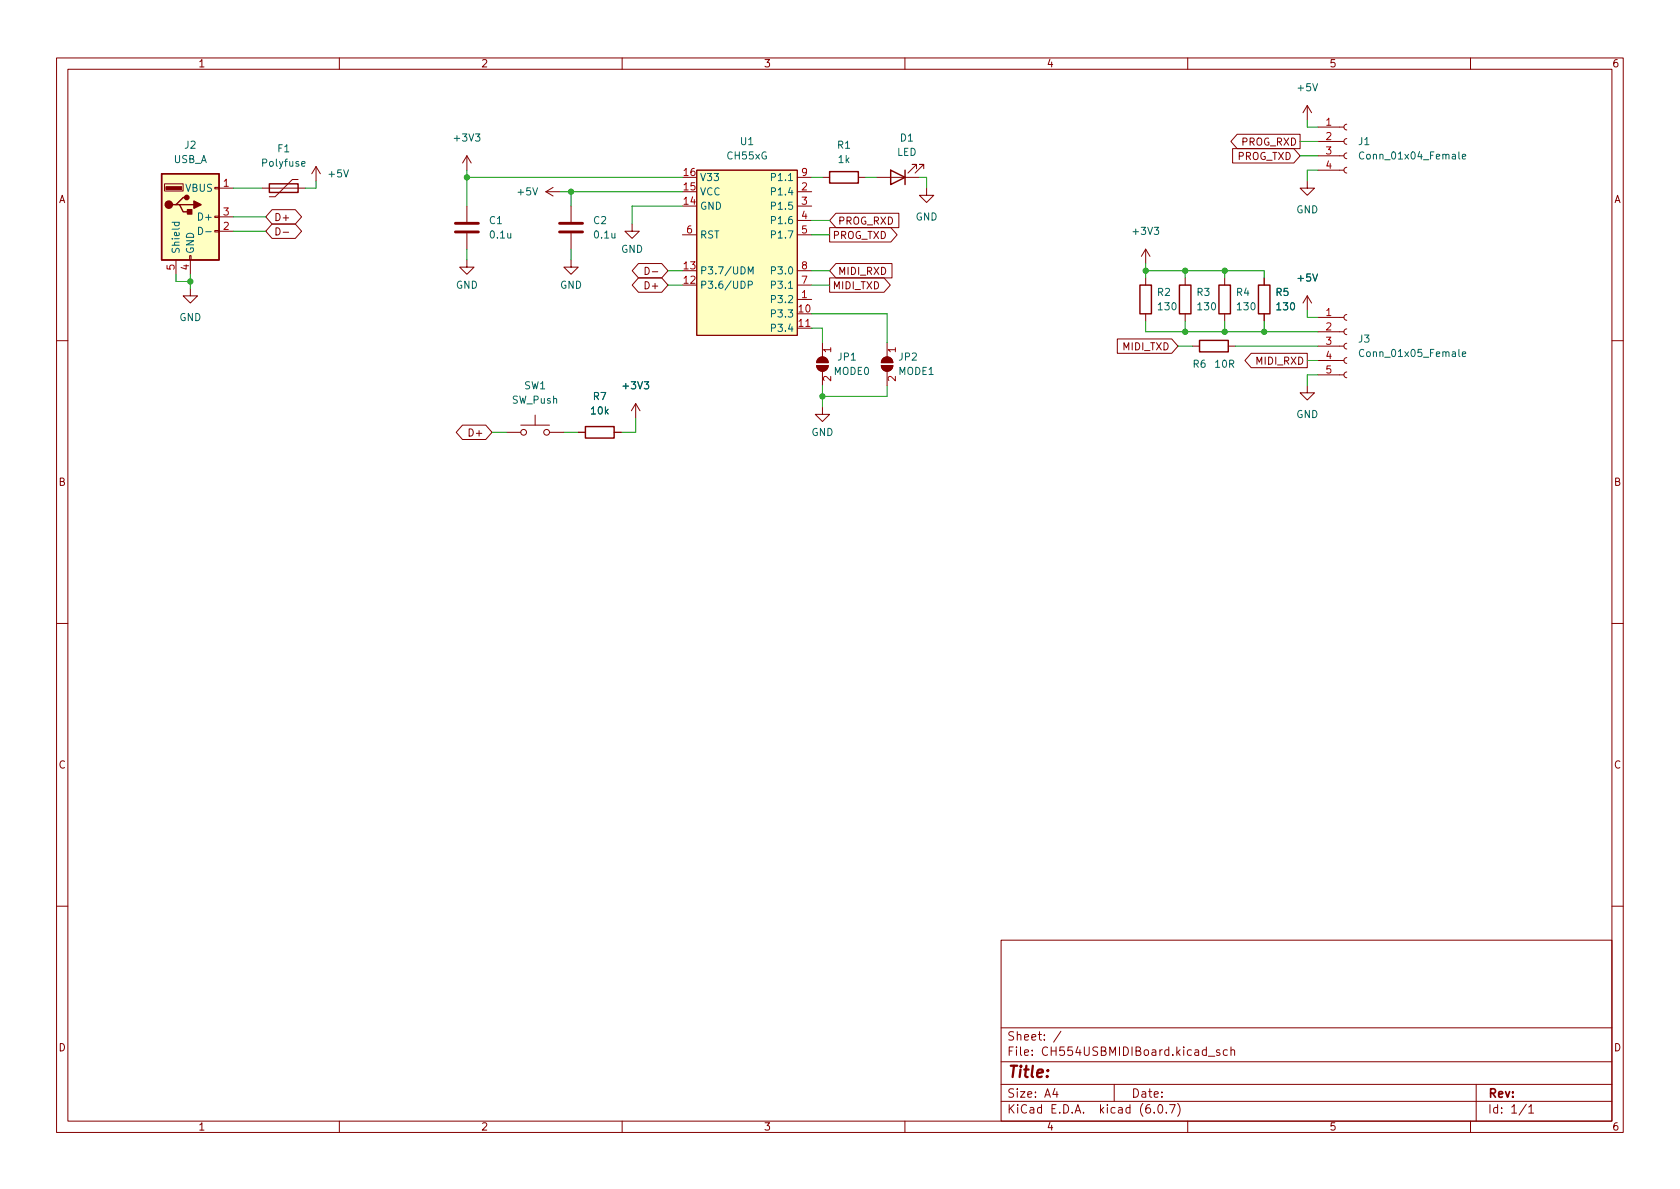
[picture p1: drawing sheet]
<svg xmlns="http://www.w3.org/2000/svg" width="297mm" height="210mm" viewBox="0 0 297 210" stroke-linecap="round" stroke-linejoin="round" font-family="sans-serif">
<g fill="none" stroke="#840000" stroke-width=".18">
<path d="M10 10.2h277v190.1h-277zM12 12.2h273v186.1h-273zM60 10.2v2M110 10.2v2M160 10.2v2M210 10.2v2M231.1 18.7v2.5M231.1 18.7l-.7 1.2M231.1 18.7l.8 1.2M260 10.2v2M29.1 32.5h3.3v1.3h-3.3zM38 38.2h.7v.3h-.7z"/>
<path d="M38 33.1h.7v.3h-.7zM38.7 33.3h2.6M38.7 38.3h2.6M46.4 33.3h7.6M48.1 37.1h4.1l1.1 1.2-1.1 1.3h-4.1l-1.1-1.3zM48.1 39.6h4.1l1.1 1.3-1.1 1.3h-4.1l-1.1-1.3zM52.7 31.7h-1l-3.1 3.1h-1M55.9 29.5l-.8 1.2M55.9 29.5v2.5M55.9 29.5l.7 1.2M82.5 27.6l-.7 1.2M82.5 27.6v2.5"/>
<path d="M82.5 36.4v2.8M82.5 27.6l.8 1.2M96.5 33.9l1.3 .8M96.5 33.9h2.6M97.8 33.1l-1.3 .8M101 36.4v2.8M111.8 39.6v1.3h1.2l-1.2 1.3-1.3-1.3h1.3M123.2 30.1h17.8v29.2h-17.8zM141 33.9h2.5M141 31.4h2.5M141 36.4h2.5M141 39h2.5"/>
<path d="M145.4 31.4h1.3M147.8 37.7h11.1v2.6h-11.1l-1.1-1.3zM151.8 31.4h1.2M154.9 31.4h7.7M162.1 29.8v-.7h-.8h.8l-1.6 1.5M163.3 29.8v-.7h-.7h.7l-1.5 1.5M163.8 33.3v1.2h1.3l-1.3 1.3-1.2-1.3h1.2M217.9 26.3h10.9l1.1 1.3-1.1 1.2h-10.9zM218.7 23.7h11.2v2.6h-11.2l-1.1-1.3zM231.1 32v1.3h1.3l-1.3 1.2-1.2-1.2h1.2M233 30.1h4.6M233 27.6h4.6"/>
<path d="M233 25h4.6M233 22.5h4.6M238.1 29.6l-.3 .1-.2 .4 .2 .4 .3 .1M238.1 27l-.3 .2-.2 .4 .2 .3 .3 .2M238.1 24.5l-.3 .2-.2 .3 .2 .4 .3 .1M238.1 22l-.3 .1-.2 .4 .2 .3 .3 .2M31.1 46v2.5M33.5 45.2h.3v.8h-.3zM33.7 51v1.3h1.2l-1.2 1.3-1.3-1.3h1.3M33.7 46v2.5M38 40.8h.7v.2h-.7zM38.7 40.9h2.6"/>
<path d="M48.8 40.3a.64 .64 0 0 1 .7 .6 .64 .64 0 0 1-.7 .7zM50.1 41.1h.9M82.5 46v1.2h1.3l-1.3 1.3-1.2-1.3h1.2M82.5 41.3v2.8M101 46v1.2h1.2l-1.2 1.3-1.3-1.3h1.3M101 41.3v2.8M112.9 49.1h4.1l1.1 1.3-1.1 1.3h-4.1l-1.1-1.3zM112.9 46.6h4.1l1.1 1.3-1.1 1.2h-4.1l-1.1-1.2zM114.1 47.3a.64 .64 0 0 1 .7 .6 .64 .64 0 0 1-.7 .6zM115.3 48.1h1M120.6 41.5h2.6M141 53h2.5"/>
<path d="M141 58h2.5M141 41.5h2.5M141 50.4h2.5M141 47.9h2.5M146.7 40.3h10.8l1.1 1.2-1.1 1.3h-10.8zM146.7 49.1h9.6l1.1 1.3-1.1 1.3h-9.6zM147.8 46.6h9.9v2.5h-9.9l-1.1-1.2zM197.6 59.9h9.6l1.1 1.3-1.1 1.3h-9.6zM202.6 44.1v2.5M202.6 49.1v1.3M202.6 55.5v1.3M202.6 44.1l-.8 1.2"/>
<path d="M202.6 44.1l.7 1.2M209.5 49.1v1.3M209.5 55.5v1.3M216.5 49.1v1.3M216.5 55.5v1.3M223.5 49.1v1.3M223.5 55.5v1.3M231.1 52.3l-.7 1.3M231.1 52.3v2.6M231.1 52.3l.8 1.3M233 58.7h4.6M233 56.1h4.6"/>
<path d="M238.1 58.2l-.3 .1-.2 .4 .2 .3 .3 .2M238.1 55.6l-.3 .2-.2 .3 .2 .4 .3 .1M10 60.2h2M81.8 75.2h4.1l1.1 1.2-1.1 1.3h-4.1l-1.1-1.3zM89.5 76.4h2.6M92.1 75.2h5.1M94.6 73.4v1.8M97.2 76.4h2.5M102.2 76.4h1.3M108.6 76.4h1.3M112.4 71.4l-.8 1.2M112.4 71.4v2.5"/>
<path d="M112.4 71.4l.8 1.2M144.4 64.6h2a1.02 1.02 0 0 1-1 1.1 1.02 1.02 0 0 1-1-1.1zM144.7 63.4a1.02 1.02 0 0 1 1.1-.2 1.02 1.02 0 0 1 .6 .9h-2zM145.4 72v1.3h1.3l-1.3 1.2-1.3-1.2h1.3M145.4 60.6v2.5M145.4 65.7v2.5M155.8 64.6h2.1a1.02 1.02 0 0 1-1.1 1.1 1.02 1.02 0 0 1-1-1.1zM156.1 63.4a1.02 1.02 0 0 1 1.1-.2 1.02 1.02 0 0 1 .7 .9h-2.1zM156.8 60.6v2.5M156.8 65.7v2.5M210.8 61.2h1.3M217.2 61.2h1.2"/>
<path d="M221.2 62.5h9.9v2.5h-9.9l-1.1-1.3zM231.1 68.2v1.3h1.3l-1.3 1.2-1.2-1.2h1.2M233 66.3h4.6M233 63.7h4.6M233 61.2h4.6M238.1 65.8l-.3 .1-.2 .4 .2 .3 .3 .2M238.1 63.2l-.3 .2-.2 .3 .2 .4 .3 .2M238.1 60.7l-.3 .1-.2 .4 .2 .4 .3 .1M285 60.2h2M10 110.2h2M285 110.2h2M10 160.2h2"/>
<path d="M177 166.3h108v32h-108zM285 160.2h2M60 198.3v2M110 198.3v2M160 198.3v2M177 194.8h108M177 191.8h108M177 187.8h108M177 181.8h108M186.5 192.5l-.4 1h1M186.9 193v1M187.6 182.4l-1.3 1.9"/>
<path d="M197 191.8v3M204.1 196.7v.1M204.9 195.4l.2-.1a.81 .81 0 0 1 .6 .7 .81 .81 0 0 1-.3 .8h-.2a.81 .81 0 0 1-.6-.6 .81 .81 0 0 1 .3-.8zM206.2 196.7v.1M206.8 195.3h1l-.7 1.5M208.2 195.1a1.72 1.72 0 0 1 0 2.3M210 198.3v2M213.6 186.8h1.2M215.6 185.7l-.3-.1-.2 .2v.3l.5 .1v.4h-.5M217 185.7l-.4-.1-.3 .3v.4l.1 .3h.6M217.6 185.8l.3-.2 .3 .1 .1 .9M217.6 185.1v1.5"/>
<path d="M260 198.3v2M261 191.8v6.5M269.9 195.3l-1.3 1.9M270.3 195.8l.4-.5v1.5M270.3 196.8h.9"/>
<circle cx="92.6" cy="76.4" r=".51"/>
<circle cx="96.6" cy="76.4" r=".51"/>
</g>
<g fill="none" stroke="#840000" stroke-width=".25">
<path d="M28.6 30.7h10.1v15.3h-10.1zM31.1 36.2h.6l.7 1.3h1.3M31.7 36.2h2.6M33 34.9h-.6l-1.3 1.3h-.6M47.6 32.5h5.1v1.5h-5.1zM146.7 30.3h5.1v2.1h-5.1zM157.5 30.1l2.5 1.3-2.5 1.2zM160 30.1v2.5M201.5 50.4h2.1v5.1h-2.1zM208.5 50.4h2.1v5.1h-2.1zM215.5 50.4h2.1v5.1h-2.1zM222.5 50.4h2v5.1h-2z"/>
<path d="M103.5 75.4h5.1v2.1h-5.1zM212.1 60.2h5.1v2h-5.1z"/>
</g>
<path d="M80.5 39.5h4.1M98.9 39.5h4.1M80.5 41h4.1M98.9 41h4.1" fill="none" stroke="#840000" stroke-width=".51"/>
<path d="M30.4 39.3h1.3M30.9 39.3l-.1 .4 .3 .2 .5-.1v-.5M53.3 29l.6-.1v-.3h-.4l-.2 .1 .1 .6h.5M241.1 27a.6 .6 0 0 0-.8 .4 .6 .6 0 0 0 .6 .7l.2-.1M258.6 27.7l.6-.1-.1-.3h-.4l-.1 .2v.6h.5M35.1 40.2a.64 .64 0 0 1 .7 .6 .64 .64 0 0 1-.7 .7zM36.4 41h.9M132.3 50.4l.6-.1 .1-.2v-.3l-.7-.1v1.3M132.3 48.4v-1.2l.4 .9 .4-.9v1.2M241.1 61.9a.6 .6 0 0 0-.8 .4 .6 .6 0 0 0 .6 .8l.2-.2M258.6 62.6l.6-.1-.1-.2-.4-.1-.1 .2v.6h.5" fill="none" stroke="#006464" stroke-width=".18"/>
<g fill="#840000" stroke="#840000" stroke-width=".18">
<path d="M144.7 63.4a1.02 1.02 0 0 1 1.1-.2 1.02 1.02 0 0 1 .6 .9h-2z"/>
<path d="M144.4 64.6h2a1.02 1.02 0 0 1-1 1.1 1.02 1.02 0 0 1-1-1.1z"/>
<path d="M29.3 33h2.8v.5h-2.8z"/>
<path d="M156.1 63.4a1.02 1.02 0 0 1 1.1-.2 1.02 1.02 0 0 1 .7 .9h-2.1z"/>
<path d="M155.8 64.6h2.1a1.02 1.02 0 0 1-1.1 1.1 1.02 1.02 0 0 1-1-1.1z"/>
</g>
<g fill="#ffffc2" stroke="#ffffc2" stroke-width=".18">
<path d="M28.6 30.7h10.1v15.3h-10.1z"/>
<path d="M123.2 30.1h17.8v29.2h-17.8z"/>
</g>
<g fill="#840000" stroke="#840000" stroke-width=".25">
<path d="M34.3 35.6l1.3 .6-1.3 .6z"/>
<path d="M33.1 37.1h.8v.7h-.8z"/>
<circle cx="29.8" cy="36.2" r=".63"/>
<circle cx="33" cy="34.9" r=".38"/>
</g>
<g fill="none" stroke="#009600" stroke-width=".18">
<path d="M41.3 33.3h5.1M41.3 38.3h5.7M55.9 32v1.3h-1.9M82.5 30.1v6.3M82.5 31.4h38.1M99.1 33.9h21.5M101 33.9v2.5M120.6 36.4h-8.8v3.2M143.5 31.4h1.9M143.5 39h3.2M153 31.4h1.9M162.6 31.4h1.2v1.9"/>
<path d="M229.9 27.6h3.1M229.9 25h3.1M231.1 21.2v1.3h1.9M233 30.1h-1.9v1.9M31.1 48.5v1.3h2.6M33.7 48.5v2.5M41.3 40.9h5.7M82.5 44.1v1.9M101 44.1v1.9M118.1 47.9h2.5M118.1 50.4h2.5M143.5 47.9h3.2"/>
<path d="M143.5 58h1.9v2.6M143.5 55.5h13.3v5.1M143.5 41.5h3.2M143.5 50.4h3.2M202.6 47.9h20.9v1.2M202.6 56.8v1.9h30.4M202.6 46.6v2.5M209.5 47.9v1.2M209.5 56.8v1.9M216.5 47.9v1.2M216.5 56.8v1.9M223.5 56.8v1.9"/>
<path d="M231.1 54.9v1.2h1.9M87 76.4h2.5M99.7 76.4h2.5M112.4 73.9v2.5h-2.5M145.4 68.2v3.8M156.8 68.2v1.9h-11.4M208.3 61.2h2.5M218.4 61.2h14.6M231.1 63.7h1.9M233 66.3h-1.9v1.9"/>
</g>
<g fill="#009600" stroke="#009600" stroke-width=".18">
<circle cx="82.5" cy="31.4" r=".46"/>
<circle cx="33.7" cy="49.8" r=".46"/>
<circle cx="101" cy="33.9" r=".46"/>
<circle cx="216.5" cy="47.9" r=".46"/>
<circle cx="216.5" cy="58.7" r=".46"/>
<circle cx="223.5" cy="58.7" r=".46"/>
<circle cx="145.4" cy="70.1" r=".46"/>
<circle cx="202.6" cy="47.9" r=".46"/>
<circle cx="209.5" cy="58.7" r=".46"/>
<circle cx="209.5" cy="47.9" r=".46"/>
</g>
<text font-size="2.8" fill="#840000" x="178" y="190.6">Title:</text>
<g font-size="2.1" fill="#840000">
<text x="178" y="184">Sheet: /</text>
<text x="178" y="186.7">File: CH554USBMIDIBoard.kicad_sch</text>
<text x="178" y="196.9">KiCad E.D.A. kicad (6.0.7)</text>
<text x="178" y="194.1">Size: A4</text>
<text x="200" y="194.1">Date:</text>
<text x="263" y="194.1">Rev:</text>
<text x="263" y="196.9">Id: 1/1</text>
</g>
<g font-size="1.8" fill="#840000">
<text x="35" y="11.9">1</text>
<text x="85" y="11.9">2</text>
<text x="135" y="11.9">3</text>
<text x="185" y="11.9">4</text>
<text x="235" y="11.9">5</text>
<text x="285" y="11.9">6</text>
<text x="218.7" y="28.3">PROG_TXD</text>
<text x="219.5" y="25.7">PROG_RXD</text>
<text x="10.3" y="35.9">A</text>
<text x="285.3" y="35.9">A</text>
<text x="48.4" y="39.1">D+</text>
<text x="148.1" y="39.7">PROG_RXD</text>
<text x="147.2" y="42.2">PROG_TXD</text>
<text x="114.4" y="51.1">D+</text>
<text x="147.2" y="51.1">MIDI_TXD</text>
<text x="148.1" y="48.6">MIDI_RXD</text>
<text x="198.6" y="61.9">MIDI_TXD</text>
<text x="222.2" y="64.5">MIDI_RXD</text>
<text x="83.3" y="77.2">D+</text>
<text x="10.3" y="85.9">B</text>
<text x="285.3" y="85.9">B</text>
<text x="10.3" y="135.9">C</text>
<text x="285.3" y="135.9">C</text>
<text x="10.3" y="185.9">D</text>
<text x="285.3" y="185.9">D</text>
<text x="35" y="199.9">1</text>
<text x="85" y="199.9">2</text>
<text x="135" y="199.9">3</text>
<text x="185" y="199.9">4</text>
<text x="235" y="199.9">5</text>
<text x="285" y="199.9">6</text>
</g>
<g font-size="1.8" fill="#006464">
<text x="229.5" y="16.1">+5V</text>
<text x="30.7" y="28.8">USB_A</text>
<text x="32.7" y="26.3">J2</text>
<text x="46.5" y="29.5">Polyfuse</text>
<text x="49.1" y="26.9">F1</text>
<text x="80.5" y="25">+3V3</text>
<text x="128.6" y="28.2">CH55xG</text>
<text x="130.9" y="25.6">U1</text>
<text x="148.1" y="26.3">R1</text>
<text x="148.2" y="28.8">1k</text>
<text x="158.6" y="27.6">LED</text>
<text x="159.2" y="25">D1</text>
<text x="240.2" y="25.6">J1</text>
<text x="241" y="28.2">Conn_01x04_Female</text>
<text x="32.8" y="33.9">VBUS</text>
<text x="58.2" y="31.4">+5V</text>
<text x="91.6" y="34.5">+5V</text>
<text x="123.7" y="34.5">VCC</text>
<text x="123.7" y="32">V33</text>
<text x="136.8" y="34.5">P1.4</text>
<text x="136.8" y="32">P1.1</text>
<text x="35.4" y="39">D+</text>
<text x="86.5" y="39.6">C1</text>
<text x="105" y="39.6">C2</text>
<text x="123.7" y="37.1">GND</text>
<text x="136.8" y="37.1">P1.5</text>
<text x="136.8" y="39.6">P1.6</text>
<text x="161.9" y="39">GND</text>
<text x="200.5" y="41.5">+3V3</text>
<text x="229.2" y="37.7">GND</text>
<text x="31.7" y="45" transform="rotate(-90 31.7 45)">Shield</text>
<text x="34.3" y="45" transform="rotate(-90 34.3 45)">GND</text>
<text x="86.8" y="42.2">0.1u</text>
<text x="105.2" y="42.2">0.1u</text>
<text x="109.8" y="44.7">GND</text>
<text x="123.7" y="42.2">RST</text>
<text x="136.8" y="42.2">P1.7</text>
<text x="80.6" y="51">GND</text>
<text x="99" y="51">GND</text>
<text x="123.7" y="51">P3.6/UDP</text>
<text x="123.7" y="48.5">P3.7/UDM</text>
<text x="136.8" y="53.6">P3.2</text>
<text x="136.8" y="51">P3.1</text>
<text x="136.8" y="48.5">P3.0</text>
<text x="204.7" y="52.3">R2</text>
<text x="211.6" y="52.3">R3</text>
<text x="218.6" y="52.3">R4</text>
<text x="225.6" y="52.3">R5</text>
<text x="229.5" y="49.8">+5V</text>
<text x="31.7" y="56.8">GND</text>
<text x="136.8" y="56.1">P3.3</text>
<text x="136.8" y="58.7">P3.4</text>
<text x="204.9" y="54.9">130</text>
<text x="211.9" y="54.9">130</text>
<text x="218.9" y="54.9">130</text>
<text x="225.8" y="54.9">130</text>
<text x="148.2" y="63.7">JP1</text>
<text x="159" y="63.7">JP2</text>
<text x="211" y="65">R6</text>
<text x="214.9" y="65">10R</text>
<text x="240.2" y="60.6">J3</text>
<text x="241" y="63.1">Conn_01x05_Female</text>
<text x="90.5" y="71.4">SW_Push</text>
<text x="92.7" y="68.8">SW1</text>
<text x="104.9" y="70.7">R7</text>
<text x="110.3" y="68.8">+3V3</text>
<text x="147.5" y="66.3">MODE0</text>
<text x="158.9" y="66.3">MODE1</text>
<text x="104.6" y="73.3">10k</text>
<text x="143.4" y="77.1">GND</text>
<text x="229.2" y="73.9">GND</text>
</g>
<g font-size="1.8" fill="#a90000">
<text x="234.5" y="22.2">1</text>
<text x="234.5" y="24.8">2</text>
<text x="234.5" y="27.3">3</text>
<text x="234.5" y="29.8">4</text>
<text x="39.5" y="33">1</text>
<text x="120.9" y="33.6">15</text>
<text x="120.9" y="31.1">16</text>
<text x="141.7" y="33.6">2</text>
<text x="141.7" y="31.1">9</text>
<text x="39.5" y="40.6">2</text>
<text x="39.5" y="38.1">3</text>
<text x="120.9" y="36.2">14</text>
<text x="121.4" y="41.3">6</text>
<text x="141.7" y="36.2">3</text>
<text x="141.7" y="38.7">4</text>
<text x="141.7" y="41.3">5</text>
<text x="30.9" y="47.7" transform="rotate(-90 30.9 47.7)">5</text>
<text x="33.4" y="47.7" transform="rotate(-90 33.4 47.7)">4</text>
<text x="120.9" y="47.6">13</text>
<text x="141.7" y="47.6">8</text>
<text x="120.9" y="50.2">12</text>
<text x="141.7" y="52.7">1</text>
<text x="141.7" y="50.2">7</text>
<text x="141.3" y="55.2">10</text>
<text x="141.3" y="57.8">11</text>
<text x="234.5" y="55.9">1</text>
<text x="234.5" y="58.4">2</text>
<text x="146.9" y="62.3" transform="rotate(-90 146.9 62.3)">1</text>
<text x="158.4" y="62.3" transform="rotate(-90 158.4 62.3)">1</text>
<text x="234.5" y="61">3</text>
<text x="234.5" y="63.5">4</text>
<text x="146.9" y="67.4" transform="rotate(-90 146.9 67.4)">2</text>
<text x="158.4" y="67.4" transform="rotate(-90 158.4 67.4)">2</text>
<text x="234.5" y="66">5</text>
</g>
</svg>
